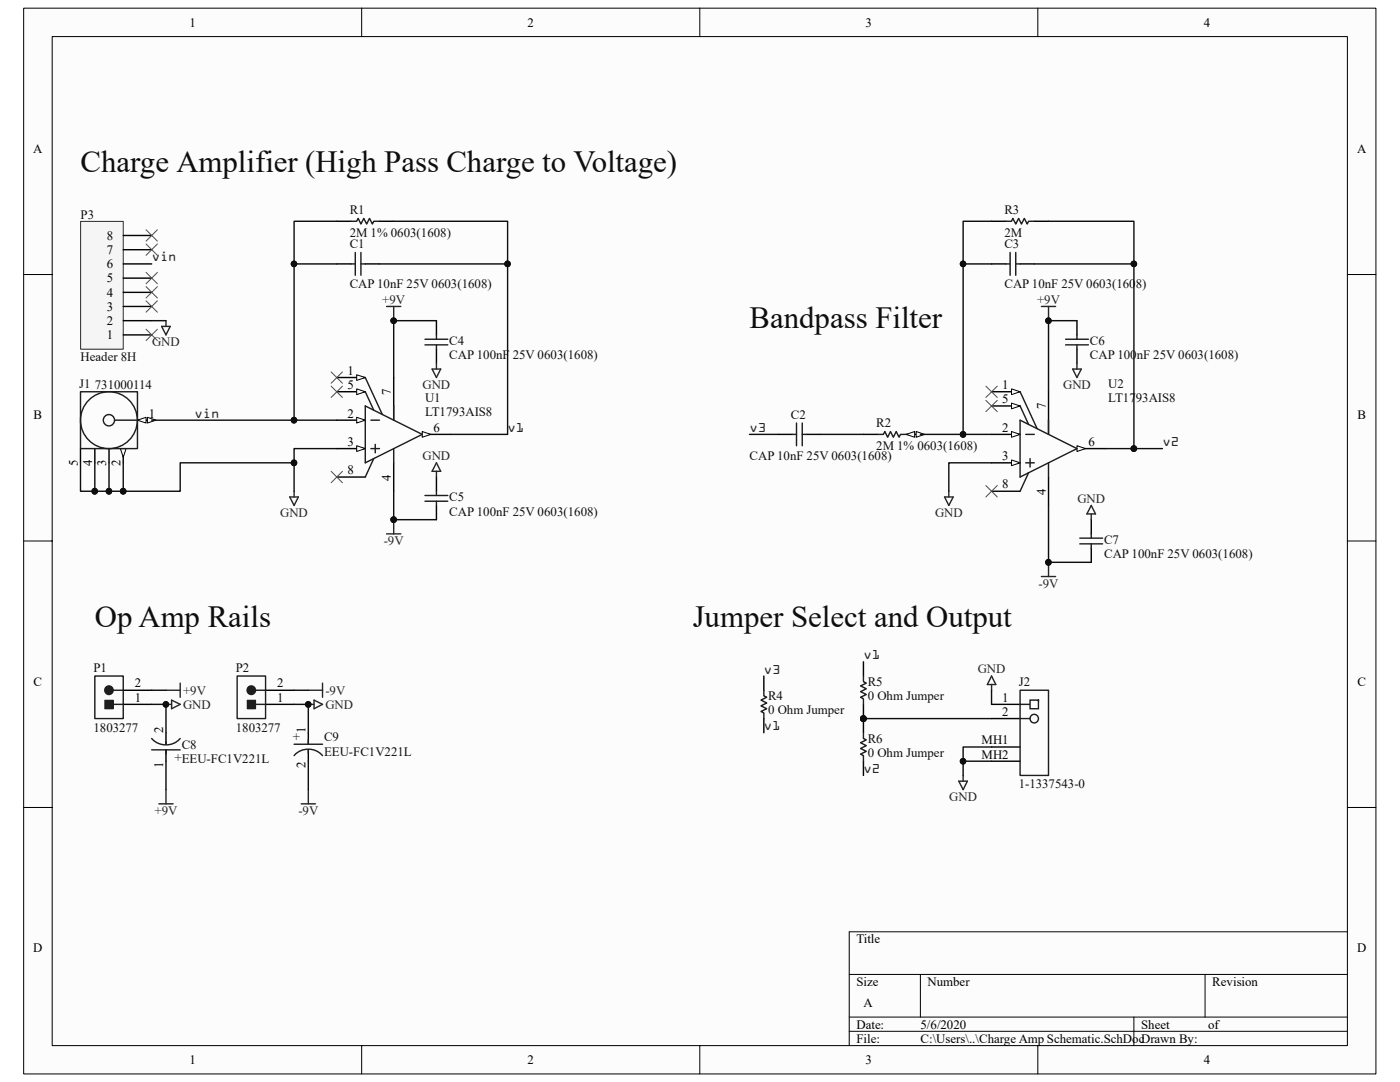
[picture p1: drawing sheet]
<svg xmlns="http://www.w3.org/2000/svg" width="279mm" height="216mm" viewBox="0 0 279 216" stroke-linecap="round" stroke-linejoin="round" font-family="sans-serif">
<path d="M4.7 1.7h269.9v212.6h-269.9z" fill="#fcfcfc"/>
<path d="M4.7 1.6h269.9v212.7h-269.9z" fill="none" stroke="#000" stroke-width=".2"/>
<path d="M10.4 7.3h258.5v201.3h-258.5z" fill="#fcfcfc"/>
<g fill="none" stroke="#000" stroke-width=".2">
<path d="M10.4 7.3h258.5v201.3h-258.5zM72.2 1.6v5.7M139.7 1.6v5.7M207.1 1.6v5.7M4.7 54.8h5.7M268.9 54.8h5.7M4.7 107.9h5.7M268.9 107.9h5.7M4.7 161.1h5.7M268.9 161.1h5.7M169.5 194.4h99.4M183.7 194.4v8.5"/>
<path d="M240.5 194.4v8.5M268.9 185.9h-99.4v22.7M72.2 208.6v5.7M139.7 208.6v5.7M169.5 202.9h99.4M169.5 205.8h99.4M207.1 208.6v5.7M226.3 202.9v5.7"/>
</g>
<path d="M67.2 75.3h5.7" fill="none" stroke="#000" stroke-width=".28"/>
<path d="M71.2 74.8l1.7 .5-1.7 .6z" fill="#fcfcfc"/>
<path d="M71.2 74.8l1.7 .5-1.7 .6z" fill="none" stroke="#000" stroke-width=".2"/>
<path d="M67.2 83.8h5.7" fill="none" stroke="#000" stroke-width=".28"/>
<path d="M71.2 83.3l1.7 .5-1.7 .6z" fill="#fcfcfc"/>
<path d="M71.2 83.3l1.7 .5-1.7 .6z" fill="none" stroke="#000" stroke-width=".2"/>
<path d="M67.2 89.5h5.7" fill="none" stroke="#000" stroke-width=".28"/>
<path d="M71.2 88.9l1.7 .6-1.7 .6z" fill="#fcfcfc"/>
<path d="M71.2 88.9l1.7 .6-1.7 .6z" fill="none" stroke="#000" stroke-width=".2"/>
<path d="M67.2 78.2h5.7M78.6 92.4v5.6" fill="none" stroke="#000" stroke-width=".28"/>
<path d="M71.2 77.6l1.7 .6-1.7 .5z" fill="#fcfcfc"/>
<path d="M71.2 77.6l1.7 .6-1.7 .5z" fill="none" stroke="#000" stroke-width=".2"/>
<path d="M84.3 86.7h5.6" fill="none" stroke="#000" stroke-width=".28"/>
<path d="M84.3 86.1l1.7 .6-1.7 .5z" fill="#fcfcfc"/>
<path d="M84.3 86.1l1.7 .6-1.7 .5z" fill="none" stroke="#000" stroke-width=".2"/>
<path d="M67.2 44.2h2.8M67.2 52.7h2.8M72.9 52.7h2.8M75.7 44.2h2.9M78.6 75.3v5.7M87.1 64v2.8M87.1 69.7v2.8M197.9 78.2h5.7M67.2 95.2h5.7M87.1 95.2v2.8M87.1 100.9v2.8" fill="none" stroke="#000" stroke-width=".28"/>
<g fill="none" stroke="#1c1c1c" stroke-width=".28">
<path d="M70 44.2h1.2l.3-.6 .5 1.1 .6-1.1 .6 1.1 .5-1.1 .6 1.1 .3-.5h1.1M70 52.7h.9M70.9 50.4v4.5M72 50.4v4.5M72 52.7h.9M72.9 78.2l1.7 3.7M72.9 75.3l3.4 7.4M84.8 68.8h4.6M84.8 67.7h4.6M87.1 66.8v.9M87.1 68.8v.9M72.9 81l11.4 5.7-11.4 5.7z"/>
<path d="M74 83.8h1.7M74 89.5h1.7M74.6 91.5l-1.7 3.7M74.9 88.7v1.7M78.6 81v2.8M78.6 89.5v2.9M84.8 98.9h4.6M87.1 98v.9M84.8 100h4.6M87.1 100v.9"/>
</g>
<path d="M66.1 74.2l2.2 2.3M66.1 77l2.2 2.3M68.3 74.2l-2.2 2.3M68.3 77l-2.2 2.3M66.1 94l2.2 2.3M68.3 94l-2.2 2.3" fill="none" stroke="#4c4c4c" stroke-width=".2"/>
<g fill="none" stroke="#262626" stroke-width=".28">
<path d="M77.2 61.2h2.8M78.6 61.2v2.8M86.2 73.6h1.7l-.8 1.7zM87.1 72.5v1.1M57.8 99.2h1.7l-.8 1.7zM58.7 98v1.2M87.1 92.4l.8 1.6h-1.7zM87.1 94v1.2M77.2 106.5h2.8M78.6 103.7v2.8M33.1 137.7h2.9M34.2 139.7l1.8 .8-1.8 .9z"/>
<path d="M36 136.3v2.8M61.5 137.7h2.9M62.7 139.7l1.7 .8-1.7 .9zM64.4 136.3v2.8M33.1 140.5h1.1M61.5 140.5h1.2M191.3 155.9h1.8l-.9 1.7zM192.2 154.7v1.2"/>
</g>
<g fill="#0e0e0e" stroke="#0e0e0e" stroke-width=".2">
<circle cx="78.6" cy="64" r=".56"/>
<circle cx="78.6" cy="103.7" r=".57"/>
<circle cx="33.1" cy="140.6" r=".55"/>
<circle cx="61.5" cy="140.6" r=".55"/>
</g>
<path d="M201.9 77.6l1.7 .6-1.7 .5z" fill="#fcfcfc"/>
<path d="M201.9 77.6l1.7 .6-1.7 .5z" fill="none" stroke="#000" stroke-width=".2"/>
<path d="M197.9 86.7h5.7" fill="none" stroke="#000" stroke-width=".28"/>
<path d="M201.9 86.1l1.7 .6-1.7 .5z" fill="#fcfcfc"/>
<path d="M201.9 86.1l1.7 .6-1.7 .5z" fill="none" stroke="#000" stroke-width=".2"/>
<path d="M197.9 92.4h5.7" fill="none" stroke="#000" stroke-width=".28"/>
<path d="M201.9 91.8l1.7 .6-1.7 .5z" fill="#fcfcfc"/>
<path d="M201.9 91.8l1.7 .6-1.7 .5z" fill="none" stroke="#000" stroke-width=".2"/>
<path d="M197.9 81h5.7M209.3 95.2v5.7" fill="none" stroke="#000" stroke-width=".28"/>
<path d="M201.9 80.4l1.7 .6-1.7 .6z" fill="#fcfcfc"/>
<path d="M201.9 80.4l1.7 .6-1.7 .6z" fill="none" stroke="#000" stroke-width=".2"/>
<path d="M214.9 89.5h5.7" fill="none" stroke="#000" stroke-width=".28"/>
<path d="M214.9 88.9l1.7 .6-1.7 .6z" fill="#fcfcfc"/>
<path d="M214.9 88.9l1.7 .6-1.7 .6z" fill="none" stroke="#000" stroke-width=".2"/>
<path d="M197.9 44.2h2.8M197.9 52.7h2.8M203.6 52.7h2.8M206.4 44.2h2.9M209.3 78.2v5.6M180.8 86.7h2.9M197.9 98h5.7" fill="none" stroke="#000" stroke-width=".28"/>
<g fill="none" stroke="#1c1c1c" stroke-width=".28">
<path d="M200.7 44.2h1.2l.2-.6 .6 1.1 .6-1.1 .6 1.1 .5-1.1 .6 1.1 .3-.5h1.1M200.7 52.7h.9M201.6 50.4v4.5M202.7 50.4v4.5M202.7 52.7h.9M203.6 78.2l3.4 7.4M203.6 81l1.7 3.7M203.6 83.8l11.3 5.7-11.3 5.7zM204.7 86.7h1.7M204.7 92.4h1.7M205.3 94.3l-1.7 3.7M205.6 91.5v1.7"/>
<path d="M209.3 83.8v2.9M209.3 92.4v2.8"/>
</g>
<path d="M180.8 86.7l1.7-.6v1.1z" fill="#fcfcfc"/>
<path d="M180.8 86.7l1.7-.6v1.1z" fill="none" stroke="#000" stroke-width=".2"/>
<path d="M182.8 86.1l1.7 .6-1.7 .5z" fill="#fcfcfc"/>
<path d="M182.8 86.1l1.7 .6-1.7 .5z" fill="none" stroke="#000" stroke-width=".2"/>
<path d="M155.3 86.7h2.8M161 86.7h2.8M172.3 86.7h2.9M24.6 137.7h5.7M24.6 140.5h5.7" fill="none" stroke="#000" stroke-width=".28"/>
<path d="M158.1 86.7h.9M159 84.4v4.5M160.1 84.4v4.5M160.1 86.7h.9M175.2 86.7h1.1l.3-.6 .5 1.1 .6-1.1 .6 1.1 .6-1.1 .5 1.1 .3-.5h1.1M22.6 137.7h2M22.6 140.5h2" fill="none" stroke="#1c1c1c" stroke-width=".28"/>
<circle cx="21.7" cy="137.7" r=".85" fill="#1c1c1c" stroke="#1c1c1c" stroke-width=".28"/>
<path d="M20.9 139.7h1.7v1.7h-1.7z" fill="#1c1c1c"/>
<path d="M20.9 139.7h1.7v1.7h-1.7z" fill="none" stroke="#1c1c1c" stroke-width=".2"/>
<path d="M18.9 134.9h5.7v8.5h-5.7zM51 137.7h2M51 140.5h2" fill="none" stroke="#1c1c1c" stroke-width=".28"/>
<path d="M53 137.7h5.7M53 140.5h5.7" fill="none" stroke="#000" stroke-width=".28"/>
<circle cx="50.1" cy="137.7" r=".85" fill="#1c1c1c" stroke="#1c1c1c" stroke-width=".28"/>
<path d="M49.4 139.7h1.6v1.7h-1.6z" fill="#1c1c1c"/>
<path d="M49.3 139.7h1.7v1.7h-1.7z" fill="none" stroke="#1c1c1c" stroke-width=".2"/>
<g fill="none" stroke="#1c1c1c" stroke-width=".28">
<path d="M212.7 68.8h4.5M212.7 67.7h4.5M214.9 66.8v.9M214.9 68.8v.9M215.5 108.5h4.5M215.5 107.4h4.5M217.8 106.5v.9M217.8 108.5v.9M47.3 134.9h5.7v8.5h-5.7z"/>
<circle cx="21.7" cy="83.8" r="1.13"/>
<circle cx="21.7" cy="83.8" r="5.7"/>
</g>
<path d="M207.8 61.2h2.9M209.3 61.2v2.8M214.1 73.6h1.7l-.9 1.7zM214.9 72.5v1.1M188.5 99.2h1.7l-.8 1.7zM189.4 98v1.2M207.8 115h2.9M209.3 112.2v2.8M217.8 100.9l.8 1.7h-1.7zM217.8 102.6v1.1" fill="none" stroke="#262626" stroke-width=".28"/>
<g fill="#0e0e0e" stroke="#0e0e0e" stroke-width=".2">
<circle cx="209.2" cy="64" r=".55"/>
<circle cx="209.2" cy="112.2" r=".56"/>
</g>
<path d="M214.9 64v2.8M214.9 69.7v2.8M16.1 89.5v2.9M27.4 83.8h2.9M217.8 103.7v2.8M217.8 109.4v2.8" fill="none" stroke="#000" stroke-width=".28"/>
<path d="M196.7 79.9l2.3 2.2M196.7 77l2.3 2.3M199 79.9l-2.3 2.2M199 77l-2.3 2.3M196.7 96.9l2.3 2.3M199 96.9l-2.3 2.3" fill="none" stroke="#4c4c4c" stroke-width=".2"/>
<path d="M27.4 83.8l1.7-.5v1.1z" fill="#fcfcfc"/>
<path d="M27.4 83.8l1.7-.5v1.1z" fill="none" stroke="#000" stroke-width=".2"/>
<path d="M29.4 83.3l1.7 .5-1.7 .6z" fill="#fcfcfc"/>
<path d="M29.4 83.3l1.7 .5-1.7 .6z" fill="none" stroke="#000" stroke-width=".2"/>
<path d="M24.6 89.5v2.9" fill="none" stroke="#000" stroke-width=".28"/>
<path d="M24 89.5h1.2l-.6 1.7z" fill="#fcfcfc"/>
<path d="M24 89.5h1.2l-.6 1.7z" fill="none" stroke="#000" stroke-width=".2"/>
<path d="M18.9 89.5v2.9M21.8 89.5v2.9M197.9 151.9h5.7M197.9 149.1h5.7M197.9 140.5h5.7M197.9 143.4h5.7" fill="none" stroke="#000" stroke-width=".28"/>
<g fill="none" stroke="#1c1c1c" stroke-width=".28">
<path d="M16.1 78.2h11.3v11.3h-11.3zM22.9 83.8h4.5M203.6 143.4h2M203.6 140.5h2"/>
<circle cx="206.4" cy="143.4" r=".85"/>
</g>
<path d="M205.6 139.7v1.7h1.6v-1.7z" fill-rule="evenodd" fill="#fefefe" stroke="#1c1c1c" stroke-width=".28"/>
<path d="M203.6 137.7h5.7v17h-5.7z" fill="none" stroke="#1c1c1c" stroke-width=".28"/>
<path d="M197.9 134.9l.8 1.7h-1.7zM197.9 136.6v1.1M33.1 157.6v2.8M61.5 157.6v2.8M31.7 160.4h2.8M60.1 160.4h2.8" fill="none" stroke="#262626" stroke-width=".28"/>
<path d="M16.1 44.2h8.5v25.5h-8.5z" fill="#f5f5f5"/>
<path d="M16.1 44.2h8.5v25.5h-8.5z" fill="none" stroke="#262626" stroke-width=".2"/>
<g fill="none" stroke="#000" stroke-width=".28">
<path d="M24.6 58.3h5.7M24.6 55.5h5.7M24.6 52.7h5.7M24.6 49.8h5.7M24.6 47h5.7M24.6 66.8h5.7M24.6 64h5.7M24.6 61.2h5.7M152.4 134.9v2.8M172.3 132.1v2.8M33.1 146.2v2.3M33.1 149.6v2.3"/>
<path d="M61.5 146.2v2.3M61.5 149.6v2.3M152.4 143.4v2.8M172.3 140.5v5.7M172.3 151.9v2.8"/>
</g>
<path d="M152.4 137.7v1.2l.6 .2-1.1 .6 1.1 .6-1.1 .5 1.1 .6-1.1 .6 .5 .3v1.1M172.3 134.9v1.1l.6 .3-1.2 .6 1.2 .5-1.2 .6 1.2 .6-1.2 .5 .6 .3v1.1M30.3 147.4a3.8 3.8 0 0 0 5.7 0M30.3 149.6h5.7M33.1 147.9v.6M33.1 149.6v.9M58.7 150.8a3.8 3.8 0 0 1 5.7 0M58.7 148.5h5.7M61.5 147.6v.9M61.5 149.6v.6M172.3 146.2v1.2l.6 .2-1.2 .6 1.2 .6-1.2 .6 1.2 .5-1.2 .6 .6 .3v1.1" fill="none" stroke="#1c1c1c" stroke-width=".28"/>
<g fill="#0e0e0e" stroke="#0e0e0e" stroke-width=".2">
<circle cx="172.3" cy="143.4" r=".56"/>
<circle cx="58.7" cy="92.4" r=".56"/>
<circle cx="78.6" cy="103.7" r=".57"/>
<circle cx="78.6" cy="64" r=".56"/>
<circle cx="58.7" cy="83.8" r=".56"/>
<circle cx="58.7" cy="52.7" r=".56"/>
<circle cx="101.3" cy="52.7" r=".55"/>
<circle cx="209.2" cy="64" r=".55"/>
<circle cx="209.2" cy="112.2" r=".56"/>
<circle cx="21.7" cy="98" r=".56"/>
<circle cx="24.6" cy="98" r=".57"/>
<circle cx="18.9" cy="98" r=".56"/>
<circle cx="192.2" cy="151.9" r=".55"/>
<circle cx="192.2" cy="86.7" r=".56"/>
<circle cx="192.2" cy="52.7" r=".55"/>
<circle cx="226.3" cy="52.7" r=".56"/>
<circle cx="226.3" cy="89.5" r=".57"/>
<circle cx="33.1" cy="140.6" r=".55"/>
<circle cx="61.5" cy="140.6" r=".55"/>
</g>
<path d="M29.1 45.8l2.3 2.3M29.1 48.7l2.3 2.2M29.1 54.4l2.3 2.2M29.1 57.2l2.3 2.3M31.4 45.8l-2.3 2.3M31.4 48.7l-2.3 2.2M31.4 54.4l-2.3 2.2M31.4 57.2l-2.3 2.3M29.1 60l2.3 2.3M29.1 65.7l2.3 2.3M31.4 60l-2.3 2.3M31.4 65.7l-2.3 2.3" fill="none" stroke="#4c4c4c" stroke-width=".2"/>
<path d="M32.3 65.1h1.7l-.9 1.7zM33.1 64v1.1" fill="none" stroke="#262626" stroke-width=".28"/>
<g fill="none" stroke="#0e0e0e" stroke-width=".28">
<path d="M58.7 52.7h8.5M67.2 44.2h-8.5v39.6h8.5M75.7 52.7h25.6M78.6 44.2h22.7v42.5h-11.4M197.9 52.7h-5.7v34M197.9 44.2h-5.7v8.5M206.4 52.7h19.9M209.3 44.2h17v45.3h5.7M30.3 64h2.8M87.1 64h-8.5v11.3M214.9 64h-5.6v14.2M16.1 92.4v5.6h2.8v-5.6"/>
<path d="M21.8 92.4v5.6h-2.9M24.6 92.4v5.6M30.3 83.8h28.4M58.7 92.4v5.6M67.2 89.5h-8.5v2.9h-22.7v5.6h-14.2M78.6 98v5.7h8.5M149.6 86.7h5.7M163.8 86.7h8.5M183.7 86.7h14.2M197.9 92.4h-8.5v5.6M220.6 89.5h5.7M209.3 100.9v11.3h8.5"/>
<path d="M30.3 137.7h2.8M58.7 137.7h2.8M197.9 137.7v2.8M30.3 140.5h2.8v5.7M33.1 151.9v5.7M58.7 140.5h2.8v5.7M61.5 151.9v5.7M172.3 143.4h25.6M192.2 151.9h5.7M197.9 149.1h-5.7v5.6"/>
</g>
<g font-size="6.1" fill="#0e0e0e">
<text x="16.1" y="34.3">Charge Amplifier (High Pass Charge to Voltage)</text>
<text x="149.6" y="65.5">Bandpass Filter</text>
<text x="18.9" y="125.1">Op Amp Rails</text>
<text x="138.2" y="125.1">Jumper Select and Output</text>
</g>
<g font-size="2.7" fill="#262626">
<text x="30.3" y="52.2">vin</text>
<text x="38.8" y="83.4">vin</text>
<text x="101.3" y="86.2">v1</text>
<text x="149.6" y="86.2">v3</text>
<text x="232" y="89">v2</text>
<text x="172.3" y="131.6">v1</text>
<text x="152.4" y="134.4">v3</text>
<text x="152.4" y="145.8">v1</text>
<text x="172.3" y="154.3">v2</text>
</g>
<g font-size="2.6">
<text x="37.8" y="5.3">1</text>
<text x="105.3" y="5.3">2</text>
<text x="172.8" y="5.3">3</text>
<text x="240.2" y="5.3">4</text>
<text x="6.6" y="30.5">A</text>
<text x="270.8" y="30.5">A</text>
<text x="21.3" y="47.9">8</text>
<text x="21.3" y="53.5">6</text>
<text x="21.3" y="50.7">7</text>
<text x="21.3" y="59.2">4</text>
<text x="21.3" y="56.4">5</text>
<text x="21.3" y="64.9">2</text>
<text x="21.3" y="62">3</text>
<text x="21.3" y="67.7">1</text>
<text x="69.3" y="74.8">1</text>
<text x="69.3" y="77.6">5</text>
<text x="200" y="77.6">1</text>
<text x="6.7" y="83.7">B</text>
<text x="29.7" y="83.3">1</text>
<text x="69.3" y="83.3">2</text>
<text x="78" y="78.8" transform="rotate(-90 78 78.8)">7</text>
<text x="200" y="80.5">5</text>
<text x="208.7" y="81.6" transform="rotate(-90 208.7 81.6)">7</text>
<text x="270.9" y="83.7">B</text>
<text x="69.3" y="89">3</text>
<text x="86.5" y="86.1">6</text>
<text x="200" y="86.1">2</text>
<text x="217.2" y="89">6</text>
<text x="15.5" y="93.1" transform="rotate(-90 15.5 93.1)">5</text>
<text x="18.4" y="93.1" transform="rotate(-90 18.4 93.1)">4</text>
<text x="21.2" y="93.1" transform="rotate(-90 21.2 93.1)">3</text>
<text x="24" y="93.1" transform="rotate(-90 24 93.1)">2</text>
<text x="69.3" y="94.6">8</text>
<text x="78" y="95.9" transform="rotate(-90 78 95.9)">4</text>
<text x="200" y="91.8">3</text>
<text x="200" y="97.5">8</text>
<text x="208.7" y="98.7" transform="rotate(-90 208.7 98.7)">4</text>
<text x="6.7" y="136.8">C</text>
<text x="26.9" y="137.2">2</text>
<text x="55.3" y="137.2">2</text>
<text x="270.9" y="136.8">C</text>
<text x="26.9" y="140">1</text>
<text x="55.3" y="140">1</text>
<text x="200" y="140">1</text>
<text x="200" y="142.9">2</text>
<text x="32.6" y="146.2" transform="rotate(-90 32.6 146.2)">2</text>
<text x="61" y="146.2" transform="rotate(-90 61 146.2)">1</text>
<text x="195.9" y="148.5">MH1</text>
<text x="32.6" y="153.2" transform="rotate(-90 32.6 153.2)">1</text>
<text x="61" y="153.2" transform="rotate(-90 61 153.2)">2</text>
<text x="195.9" y="151.4">MH2</text>
<text x="6.6" y="190">D</text>
<text x="170.9" y="188.2">Title</text>
<text x="270.8" y="190">D</text>
<text x="170.9" y="196.7">Size</text>
<text x="185.1" y="196.7">Number</text>
<text x="241.9" y="196.7">Revision</text>
<text x="172.3" y="201">A</text>
<text x="170.9" y="205.2">Date:</text>
<text x="170.9" y="208.1">File:</text>
<text x="183.7" y="208.1">C:\Users\..\Charge Amp Schematic.SchDocDrawn By:</text>
<text x="183.7" y="205.2">5/6/2020</text>
<text x="227.8" y="205.2">Sheet</text>
<text x="241.1" y="205.2">of</text>
<text x="37.8" y="212.3">1</text>
<text x="105.3" y="212.3">2</text>
<text x="172.8" y="212.3">3</text>
<text x="240.2" y="212.3">4</text>
</g>
<g font-size="2.6" fill="#0e0e0e">
<text x="16.1" y="43.6">P3</text>
<text x="69.8" y="42.8">R1</text>
<text x="69.8" y="47.3">2M 1% 0603(1608)</text>
<text x="200.4" y="42.8">R3</text>
<text x="200.4" y="47.3">2M</text>
<text x="69.8" y="49.6">C1</text>
<text x="200.4" y="49.6">C3</text>
<text x="69.8" y="57.5">CAP 10nF 25V 0603(1608)</text>
<text x="200.4" y="57.5">CAP 10nF 25V 0603(1608)</text>
<text x="16.1" y="72">Header 8H</text>
<text x="89.7" y="68.8">C4</text>
<text x="89.7" y="71.7">CAP 100nF 25V 0603(1608)</text>
<text x="217.5" y="68.8">C6</text>
<text x="217.5" y="71.7">CAP 100nF 25V 0603(1608)</text>
<text x="15.8" y="77.3">J1</text>
<text x="18.9" y="77.6">731000114</text>
<text x="221.2" y="77.3">U2</text>
<text x="84.8" y="80.2">U1</text>
<text x="84.8" y="83">LT1793AIS8</text>
<text x="157.8" y="83.6">C2</text>
<text x="221.2" y="80.2">LT1793AIS8</text>
<text x="174.9" y="85.3">R2</text>
<text x="174.9" y="89.8">2M 1% 0603(1608)</text>
<text x="149.6" y="91.8">CAP 10nF 25V 0603(1608)</text>
<text x="89.7" y="100">C5</text>
<text x="89.7" y="102.9">CAP 100nF 25V 0603(1608)</text>
<text x="220.3" y="108.5">C7</text>
<text x="220.3" y="111.4">CAP 100nF 25V 0603(1608)</text>
<text x="18.6" y="134">P1</text>
<text x="47.1" y="134">P2</text>
<text x="173.2" y="136.9">R5</text>
<text x="203.3" y="136.9">J2</text>
<text x="153.3" y="139.7">R4</text>
<text x="153.3" y="142.6">0 Ohm Jumper</text>
<text x="173.2" y="139.7">0 Ohm Jumper</text>
<text x="18.6" y="146">1803277</text>
<text x="36.3" y="149.4">C8</text>
<text x="47.1" y="146">1803277</text>
<text x="58.4" y="148">+</text>
<text x="64.7" y="148">C9</text>
<text x="173.2" y="148.2">R6</text>
<text x="36.3" y="150.2" transform="rotate(180 36.3 150.2)">+</text>
<text x="36.3" y="152.2">EEU-FC1V221L</text>
<text x="64.7" y="150.8">EEU-FC1V221L</text>
<text x="173.2" y="151.1">0 Ohm Jumper</text>
<text x="203.3" y="157.3">1-1337543-0</text>
</g>
<g font-size="2.6" fill="#262626">
<text x="76.3" y="60.6">+9V</text>
<text x="207" y="60.6">+9V</text>
<text x="30.4" y="69.1">GND</text>
<text x="84.3" y="77.6">GND</text>
<text x="212.2" y="77.6">GND</text>
<text x="84.3" y="91.8">GND</text>
<text x="215" y="100.3">GND</text>
<text x="55.9" y="103.1">GND</text>
<text x="186.6" y="103.1">GND</text>
<text x="76.6" y="108.8">-9V</text>
<text x="207.3" y="117.3">-9V</text>
<text x="195.1" y="134.3">GND</text>
<text x="36.5" y="138.6">+9V</text>
<text x="36.5" y="141.4">GND</text>
<text x="64.9" y="138.6">-9V</text>
<text x="64.9" y="141.4">GND</text>
<text x="189.4" y="159.9">GND</text>
<text x="30.8" y="162.7">+9V</text>
<text x="59.5" y="162.7">-9V</text>
</g>
</svg>
